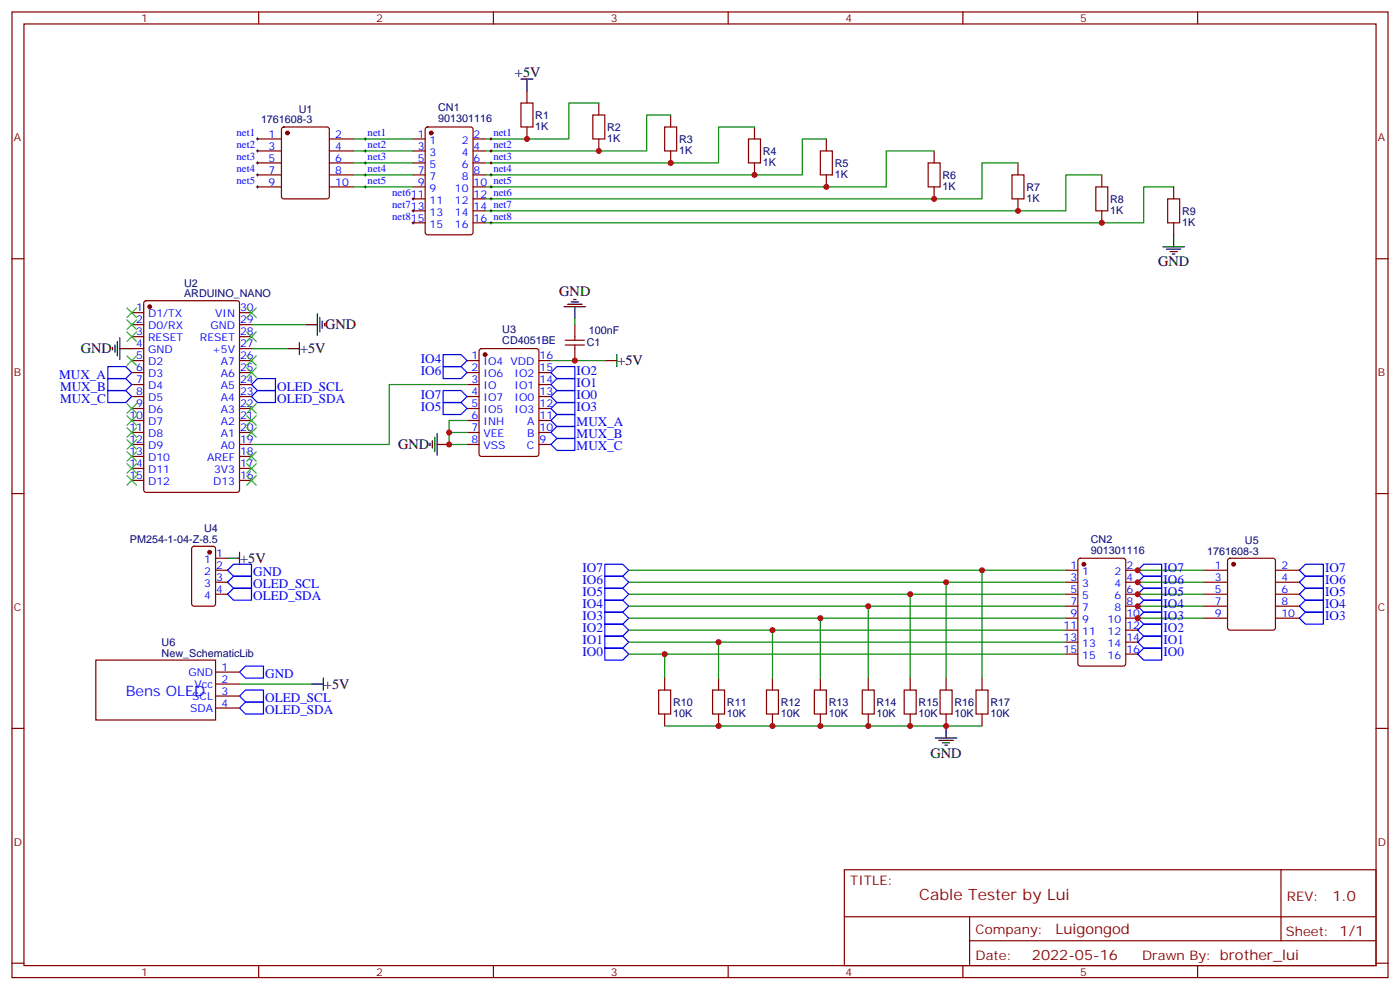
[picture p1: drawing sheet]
<svg xmlns="http://www.w3.org/2000/svg" width="412mm" height="292mm" viewBox="0 0 412 292" stroke-linecap="round" stroke-linejoin="round" font-family="sans-serif">
<g fill="none" stroke="#870000" stroke-width=".35">
<path d="M3.5 3.5h405.4v284.4h-405.4zM7.1 7.1h398.2v277.2h-398.2zM76.2 3.5v3.6M145.3 3.5v3.6M214.5 3.5v3.6M283.6 3.5v3.6M352.8 3.5v3.6M83.1 37.6l.5-.2h12.7l.7 .4v20.1l-.4 .6-13 .1-.6-.5-.1-20zM125.5 37.6l.4-.2h12.7l.7 .4v30.6l-.4 .7h-13l-.6-.4-.1-30.6zM153.5 30.3h3.5v7.1h-3.5zM155.2 26.8v3.5M155.2 37.4v3.5"/>
<path d="M174.6 33.9h3.6v7h-3.6zM176.4 30.3v3.6M195.8 37.4h3.5v7h-3.5zM197.6 33.9v3.5M222.2 37.4v3.5M75.8 40.9h7.1M75.8 44.4h7.1M75.8 48h7.1M75.8 51.5h7.1M75.8 55h7.1M97 40.9h7.1M97 44.4h7.1"/>
<path d="M97 48h7.1M97 51.5h7.1M97 55h7.1M121.7 40.9h3.5M121.7 44.4h3.5M121.7 48h3.5M121.7 58.6h3.5M121.7 51.5h3.5M121.7 55h3.5M139.3 40.9h3.6M139.3 44.4h3.6M139.3 48h3.6"/>
<path d="M139.3 58.6h3.6M139.3 51.5h3.6M139.3 55h3.6M176.4 40.9v3.5M197.6 44.4v3.6M220.5 40.9h3.5v7.1h-3.5zM222.2 48v3.5M241.7 44.4h3.5v7.1h-3.5zM243.4 40.9v3.5M243.4 51.5v3.5M273.4 48h3.5v7h-3.5zM275.2 44.4v3.6"/>
<path d="M275.2 55v3.6M298.1 51.5h3.5v7.1h-3.5zM299.9 48v3.5M299.9 58.6v3.5M322.8 55h3.5v7.1h-3.5zM324.6 51.5v3.5M344 58.6h3.5v7h-3.5zM345.7 55v3.6M3.5 76.2h3.6M121.7 65.6h3.5M121.7 62.1h3.5M139.3 65.6h3.6"/>
<path d="M139.3 62.1h3.6M324.6 62.1v3.5M345.7 65.6v3.5M405.3 76.2h3.6M38.8 92.1h3.5M38.8 95.6h3.5M38.8 99.1h3.5M42.6 88.8l.4-.3h26.8l.7 .5 .1 55.3-.5 .6-27.1 .1-.6-.5-.1-55.2zM70.6 92.1h3.5M70.6 95.6h3.5M70.6 99.1h3.5M169.3 95.6v4.6"/>
<path d="M38.8 106.2h3.5M38.8 109.7h3.5M38.8 113.2h3.5M38.8 116.8h3.5M38.8 102.7h3.5M70.6 106.2h3.5M70.6 109.7h3.5M70.6 113.2h3.5M70.6 116.8h3.5M70.6 102.7h3.5M137.6 106.2h3.5M137.6 109.7h3.5"/>
<path d="M137.6 113.2h3.5M137.6 116.8h3.5M141.3 102.9l.5-.2h16.2l.7 .4v30.6l-.4 .7h-16.5l-.6-.5-.1-30.5zM158.7 106.2h3.6M158.7 109.7h3.6M158.7 113.2h3.6M158.7 116.8h3.6M166.5 101.6h5.7M166.5 100.2h5.7M169.3 101.6v4.6M38.8 120.3h3.5M38.8 123.8h3.5"/>
<path d="M38.8 127.4h3.5M38.8 130.9h3.5M38.8 134.4h3.5M38.8 137.9h3.5M70.6 120.3h3.5M70.6 123.8h3.5M70.6 127.4h3.5M70.6 130.9h3.5M70.6 134.4h3.5M70.6 137.9h3.5M137.6 120.3h3.5M137.6 123.8h3.5"/>
<path d="M137.6 127.4h3.5M137.6 130.9h3.5M158.7 120.3h3.6M158.7 123.8h3.6M158.7 127.4h3.6M158.7 130.9h3.6M3.5 145.3h3.6M38.8 141.5h3.5M70.6 141.5h3.5M405.3 145.3h3.6M56.7 161.1l.4-.2h5.7l.6 .4 .1 16.5-.5 .7h-5.9l-.6-.5-.1-16.4zM63.5 167.9h3.5"/>
<path d="M63.5 171.4h3.5M63.5 175h3.5M63.5 164.4h3.5M314 167.9h3.5M314 171.4h3.5M314 175h3.5M314 178.5h3.5M317.7 164.6l.5-.2h12.7l.7 .4v30.6l-.5 .7h-12.9l-.6-.4-.1-30.6zM331.6 167.9h3.5M331.6 171.4h3.5M331.6 175h3.5M331.6 178.5h3.5"/>
<path d="M354.5 167.9h7.1M354.5 171.4h7.1M354.5 175h7.1M354.5 178.5h7.1M361.8 164.6l.5-.2h12.7l.7 .4v20.1l-.5 .6-12.9 .1-.6-.5-.1-20zM375.7 167.9h7.1M375.7 171.4h7.1M375.7 175h7.1M375.7 178.5h7.1M28.2 194.4h35.3v17.6h-35.3zM63.5 197.9h7.1M195.8 199.7v3.5"/>
<path d="M211.7 199.7v3.5M227.5 199.7v3.5M241.7 199.7v3.5M255.8 199.7v3.5M268.1 199.7v3.5M278.7 199.7v3.5M289.3 199.7v3.5M314 192.6h3.5M314 189.1h3.5M314 185.6h3.5M314 182h3.5M331.6 192.6h3.5"/>
<path d="M331.6 189.1h3.5M331.6 185.6h3.5M331.6 182h3.5M354.5 182h7.1M375.7 182h7.1M3.5 214.5h3.6M63.5 201.4h7.1M63.5 205h7.1M63.5 208.5h7.1M194 203.2h3.6v7.1h-3.6zM195.8 210.3v3.5M209.9 203.2h3.5v7.1h-3.5z"/>
<path d="M211.7 210.3v3.5M225.8 203.2h3.5v7.1h-3.5zM227.5 210.3v3.5M239.9 203.2h3.5v7.1h-3.5zM241.7 210.3v3.5M254 203.2h3.5v7.1h-3.5zM255.8 210.3v3.5M266.3 203.2h3.6v7.1h-3.6zM268.1 210.3v3.5M276.9 203.2h3.6v7.1h-3.6zM278.7 210.3v3.5M287.5 203.2h3.5v7.1h-3.5z"/>
<path d="M289.3 210.3v3.5M405.3 214.5h3.6M248.7 256.1h156.6v28.2h-156.6zM377.3 256.1v20.9M248.7 270h156.5M285.6 277h119.6M285.6 270v14.1M3.5 283.6h3.6M76.2 284.3v3.6M145.3 284.3v3.6M214.5 284.3v3.6M283.6 284.3v3.6"/>
<path d="M352.8 284.3v3.6M405.3 283.6h3.6"/>
</g>
<g fill="#870000" stroke="#870000" stroke-width=".35">
<circle cx="127" cy="39.2" r=".53"/>
<circle cx="142.9" cy="104.4" r=".53"/>
<circle cx="44.1" cy="90.3" r=".53"/>
<circle cx="319.3" cy="166.2" r=".53"/>
<circle cx="84.7" cy="39.2" r=".53"/>
<circle cx="363.4" cy="166.2" r=".53"/>
<circle cx="61.7" cy="162.6" r=".53"/>
</g>
<g fill="none" stroke="#00f" stroke-width=".35">
<path d="M31.7 107.9h5.3l1.8 1.8-1.8 1.8h-5.3zM31.7 111.5h5.3l1.8 1.7-1.8 1.8h-5.3zM31.7 115h5.3l1.8 1.8-1.8 1.7h-5.3zM75.8 111.5h5.3v3.5h-5.3l-1.7-1.8zM75.8 115h5.3v3.5h-5.3l-1.7-1.7zM130.5 104.4h5.3l1.8 1.8-1.8 1.7h-5.3zM130.5 118.5h5.3l1.8 1.8-1.8 1.8h-5.3zM130.5 107.9h5.3l1.8 1.8-1.8 1.8h-5.3zM130.5 115h5.3l1.8 1.8-1.8 1.7h-5.3zM162.3 113.2l1.7-1.7h5.3v3.5h-5.3zM162.3 109.7l1.7-1.8h5.3v3.6h-5.3zM162.3 116.8l1.7-1.8h5.3v3.5h-5.3z"/>
<path d="M162.3 120.3l1.7-1.8h5.3v3.6h-5.3zM164 122.1h5.3v3.5h-5.3l-1.7-1.8zM164 125.6h5.3v3.5h-5.3l-1.7-1.7zM164 129.1h5.3v3.5h-5.3l-1.7-1.7zM68.8 173.2h5.3v3.5h-5.3l-1.8-1.7zM68.8 169.7h5.3v3.5h-5.3l-1.8-1.8zM68.8 166.2h5.3v3.5h-5.3l-1.8-1.8zM178.2 166.2h5.2l1.8 1.7-1.8 1.8h-5.2zM178.2 169.7h5.2l1.8 1.7-1.8 1.8h-5.2zM178.2 173.2h5.2l1.8 1.8-1.8 1.7h-5.2zM178.2 176.7h5.2l1.8 1.8-1.8 1.8h-5.2zM335.1 178.5l1.8-1.8h5.3v3.6h-5.3z"/>
<path d="M335.1 175l1.8-1.8h5.3v3.5h-5.3zM335.1 171.4l1.8-1.7h5.3v3.5h-5.3zM335.1 167.9l1.8-1.7h5.3v3.5h-5.3zM382.8 178.5l1.7-1.8h5.3v3.6h-5.3zM382.8 175l1.7-1.8h5.3v3.5h-5.3zM382.8 167.9l1.7-1.7h5.3v3.5h-5.3zM384.5 169.7h5.3v3.5h-5.3l-1.7-1.8zM72.3 196.1h5.3v3.6h-5.3l-1.7-1.8zM178.2 190.9h5.2l1.8 1.7-1.8 1.8h-5.2zM178.2 180.3h5.2l1.8 1.7-1.8 1.8h-5.2zM178.2 183.8h5.2l1.8 1.8-1.8 1.7h-5.2zM178.2 187.3h5.2l1.8 1.8-1.8 1.8h-5.2z"/>
<path d="M335.1 189.1l1.8-1.8h5.3v3.6h-5.3zM335.1 185.6l1.8-1.8h5.3v3.5h-5.3zM335.1 182l1.8-1.7h5.3v3.5h-5.3zM335.1 192.6l1.8-1.7h5.3v3.5h-5.3zM384.5 180.3h5.3v3.5h-5.3l-1.7-1.8zM72.3 203.2h5.3v3.5h-5.3l-1.7-1.7zM72.3 206.7h5.3v3.6h-5.3l-1.7-1.8z"/>
</g>
<g fill="none" stroke="#000" stroke-width=".35">
<path d="M153.5 23.3h3.5M155.2 23.3v3.5M342.5 72.7h6.4M343.6 73.4h4.2M344.7 74.1h2.1M345.4 74.8h.7M345.7 69.1v3.6M35.3 99.5v6.3M90 95.6h3.5M93.5 92.4v6.4M94.2 93.5v4.2M94.9 94.5v2.2"/>
<path d="M95.6 95.2v.8M166.2 90.3h6.3M167.2 89.6h4.2M168.3 88.9h2.1M169 88.2h.7M169.3 90.3v3.5M33.2 102.3v.7M33.9 101.6v2.1M34.6 100.5v4.3M35.3 102.7h3.5M84.7 102.7h3.5M88.2 100.9v3.5"/>
<path d="M178.2 106.2h3.5M181.7 104.4v3.5M126.6 130.5v.7M127.4 129.8v2.1M128.1 128.8v4.2M128.8 130.9h3.5M128.8 127.7v6.4M67 164.4h3.6M70.6 162.6v3.6M95.2 199.7v3.5M91.7 201.4h3.5M275.5 217.3h6.4"/>
<path d="M276.6 218h4.2M277.6 218.7h2.2M278.3 219.4h.7M278.7 213.8v3.5"/>
</g>
<g fill="none" stroke="#008700" stroke-width=".35">
<path d="M176.4 30.3h-8.8v10.6h-24.7M197.6 33.9h-7.1v10.5h-47.6M222.2 37.4h-10.5v10.6h-68.8M104.1 48h17.6M104.1 51.5h17.6M104.1 55h17.6M104.1 40.9h17.6M104.1 44.4h17.6M243.4 40.9h-7v10.6h-93.5M275.2 44.4h-14.1v10.6h-118.2M299.9 48h-10.6v10.6h-146.4M324.6 51.5h-10.6v10.6h-171.1"/>
<path d="M345.7 55h-8.8v10.6h-194M74.1 95.6h15.9M169.3 93.8v1.8M74.1 102.7h10.6M137.6 113.2h-22.9v17.7h-40.6M162.3 106.2h15.9M137.6 127.4h-5.3v3.5h5.3M137.6 123.8h-5.3v3.6M185.2 167.9h128.8M185.2 171.4h128.8M185.2 175h128.8M185.2 178.5h128.8"/>
<path d="M255.8 178.5v21.2M268.1 175v24.7M278.7 171.4v28.3M289.3 167.9v31.8M335.1 167.9h19.4M335.1 171.4h19.4M335.1 175h19.4M335.1 178.5h19.4M185.2 182h128.8M185.2 185.6h128.8M185.2 189.1h128.8M185.2 192.6h128.8"/>
<path d="M195.8 192.6v7.1M211.7 189.1v10.6M227.5 185.6v14.1M241.7 182v17.7M335.1 182h19.4M70.6 201.4h21.1M195.8 213.8h93.5"/>
</g>
<g fill="none" stroke="#000" stroke-width=".29">
<path d="M75.5 40.9h.7M75.5 44.4h.7M75.5 48h.7M75.5 51.5h.7M75.5 55h.7M75.8 40.6v.7M75.8 44.1v.7M75.8 47.6v.7M75.8 51.2v.7M75.8 54.7v.7M107.2 40.9h.7M107.2 44.4h.7"/>
<path d="M107.2 48h.7M107.2 51.5h.7M107.2 55h.7M107.6 40.6v.7M107.6 44.1v.7M107.6 47.6v.7M107.6 51.2v.7M107.6 54.7v.7M121.4 58.6h.7M121.7 58.2v.7M144.3 40.9h.7M144.3 44.4h.7"/>
<path d="M144.3 48h.7M144.3 51.5h.7M144.3 55h.7M144.3 58.6h.7M144.6 40.6v.7M144.6 44.1v.7M144.6 47.6v.7M144.6 51.2v.7M144.6 54.7v.7M144.6 58.2v.7M121.4 62.1h.7M121.4 65.6h.7"/>
<path d="M121.7 61.7v.7M121.7 65.3v.7M144.3 62.1h.7M144.3 65.6h.7M144.6 61.7v.7M144.6 65.3v.7"/>
</g>
<g fill="none" stroke="#3c3" stroke-width=".35">
<path d="M37.4 97.7l2.8 2.8M37.4 94.2l2.8 2.8M37.4 90.7l2.8 2.8M40.2 97.7l-2.8 2.8M40.2 94.2l-2.8 2.8M40.2 90.7l-2.8 2.8M72.7 97.7l2.8 2.8M72.7 90.7l2.8 2.8M75.5 97.7l-2.8 2.8M75.5 90.7l-2.8 2.8M37.4 118.9l2.8 2.8M37.4 104.8l2.8 2.8"/>
<path d="M40.2 118.9l-2.8 2.8M40.2 104.8l-2.8 2.8M72.7 104.8l2.8 2.8M72.7 108.3l2.8 2.8M72.7 118.9l2.8 2.8M75.5 104.8l-2.8 2.8M75.5 108.3l-2.8 2.8M75.5 118.9l-2.8 2.8M37.4 136.5l2.8 2.8M37.4 133l2.8 2.8M37.4 129.5l2.8 2.8M37.4 125.9l2.8 2.9"/>
<path d="M37.4 122.4l2.8 2.8M40.2 136.5l-2.8 2.8M40.2 133l-2.8 2.8M40.2 129.5l-2.8 2.8M40.2 125.9l-2.8 2.9M40.2 122.4l-2.8 2.8M72.7 122.4l2.8 2.8M72.7 125.9l2.8 2.9M72.7 133l2.8 2.8M72.7 136.5l2.8 2.8M75.5 122.4l-2.8 2.8M75.5 125.9l-2.8 2.9"/>
<path d="M75.5 133l-2.8 2.8M75.5 136.5l-2.8 2.8M37.4 140.1l2.8 2.8M40.2 140.1l-2.8 2.8M72.7 140.1l2.8 2.8M75.5 140.1l-2.8 2.8"/>
</g>
<g fill="#c00">
<circle cx="155.2" cy="40.9" r=".88"/>
<circle cx="176.4" cy="44.4" r=".88"/>
<circle cx="197.6" cy="48" r=".88"/>
<circle cx="222.3" cy="51.5" r=".88"/>
<circle cx="243.4" cy="55" r=".88"/>
<circle cx="275.2" cy="58.6" r=".88"/>
<circle cx="299.9" cy="62.1" r=".88"/>
<circle cx="324.6" cy="65.6" r=".88"/>
<circle cx="132.3" cy="130.9" r=".88"/>
<circle cx="132.3" cy="127.4" r=".88"/>
<circle cx="211.7" cy="213.8" r=".88"/>
<circle cx="227.5" cy="213.8" r=".88"/>
<circle cx="241.7" cy="213.8" r=".88"/>
<circle cx="255.8" cy="213.8" r=".88"/>
<circle cx="268.1" cy="213.8" r=".88"/>
<circle cx="278.7" cy="213.8" r=".88"/>
<circle cx="195.8" cy="192.6" r=".88"/>
<circle cx="211.7" cy="189.1" r=".88"/>
<circle cx="227.5" cy="185.6" r=".88"/>
<circle cx="241.7" cy="182" r=".88"/>
<circle cx="255.8" cy="178.5" r=".88"/>
<circle cx="268.1" cy="175" r=".88"/>
<circle cx="278.7" cy="171.4" r=".88"/>
<circle cx="289.3" cy="167.9" r=".88"/>
<circle cx="335.1" cy="178.5" r=".88"/>
<circle cx="335.1" cy="175" r=".88"/>
<circle cx="335.1" cy="171.4" r=".88"/>
<circle cx="335.1" cy="167.9" r=".88"/>
<circle cx="335.1" cy="182" r=".88"/>
<circle cx="169.3" cy="106.2" r=".88"/>
</g>
<text font-size="4.6" fill="#800" x="270.8" y="265.1">Cable Tester by Lui</text>
<g font-size="4.2">
<text x="151.7" y="22.6">+5V</text>
<text x="341.1" y="78.3">GND</text>
<text x="164.7" y="87.1">GND</text>
<text x="95.8" y="97">GND</text>
<text x="23.8" y="104">GND</text>
<text x="88.4" y="104">+5V</text>
<text x="181.9" y="107.6">+5V</text>
<text x="117.3" y="132.3">GND</text>
<text x="70.7" y="165.8">+5V</text>
<text x="95.4" y="202.8">+5V</text>
<text x="274.1" y="223.3">GND</text>
</g>
<text font-size="4.2" fill="#00f" x="37" y="205">Bens OLED</text>
<g font-size="4.2" fill="#800">
<text x="392.5" y="265.4">1.0</text>
<text x="310.9" y="274.9">Luigongod</text>
<text x="304" y="282.7">2022-05-16</text>
</g>
<g font-size="3.9" fill="#00f">
<text x="124" y="106.8">IO4</text>
<text x="17.4" y="111.5">MUX_A</text>
<text x="124" y="110.4">IO6</text>
<text x="169.9" y="113.9">IO1</text>
<text x="169.9" y="110.4">IO2</text>
<text x="17.7" y="115">MUX_B</text>
<text x="17.7" y="118.5">MUX_C</text>
<text x="81.7" y="115">OLED_SCL</text>
<text x="81.7" y="118.5">OLED_SDA</text>
<text x="124" y="117.4">IO7</text>
<text x="169.9" y="117.4">IO0</text>
<text x="124" y="120.9">IO5</text>
<text x="169.9" y="125.6">MUX_A</text>
<text x="169.9" y="120.9">IO3</text>
<text x="169.9" y="129.1">MUX_B</text>
<text x="169.9" y="132.6">MUX_C</text>
<text x="74.6" y="173.2">OLED_SCL</text>
<text x="74.6" y="169.7">GND</text>
<text x="171.6" y="168.6">IO7</text>
<text x="171.6" y="172.1">IO6</text>
<text x="342.7" y="172.1">IO6</text>
<text x="342.7" y="168.6">IO7</text>
<text x="390.3" y="172.1">IO6</text>
<text x="390.3" y="168.6">IO7</text>
<text x="74.6" y="176.7">OLED_SDA</text>
<text x="171.6" y="175.6">IO5</text>
<text x="171.6" y="179.2">IO4</text>
<text x="342.7" y="179.2">IO4</text>
<text x="342.7" y="175.6">IO5</text>
<text x="390.3" y="179.2">IO4</text>
<text x="390.3" y="175.6">IO5</text>
<text x="171.6" y="182.7">IO3</text>
<text x="342.7" y="182.7">IO3</text>
<text x="390.3" y="182.7">IO3</text>
<text x="171.6" y="186.2">IO2</text>
<text x="171.6" y="189.7">IO1</text>
<text x="342.7" y="189.7">IO1</text>
<text x="342.7" y="186.2">IO2</text>
<text x="171.6" y="193.3">IO0</text>
<text x="342.7" y="193.3">IO0</text>
<text x="78.1" y="199.7">GND</text>
<text x="78.1" y="206.7">OLED_SCL</text>
<text x="78.1" y="210.3">OLED_SDA</text>
</g>
<g font-size="3.9" fill="#800">
<text x="250.5" y="260.7">TITLE:</text>
<text x="379.1" y="265.4">REV:</text>
<text x="287.4" y="274.9">Company:</text>
<text x="378.7" y="275.5">Sheet: 1/1</text>
<text x="287.4" y="282.6">Date:</text>
<text x="336.4" y="282.7">Drawn By: brother_lui</text>
</g>
<g font-size="3.2" fill="#800">
<text x="41.6" y="6.5">1</text>
<text x="110.8" y="6.5">2</text>
<text x="179.9" y="6.5">3</text>
<text x="249.1" y="6.5">4</text>
<text x="318.2" y="6.5">5</text>
<text x="4.1" y="41.6">A</text>
<text x="405.9" y="41.6">A</text>
<text x="4.1" y="110.8">B</text>
<text x="405.9" y="110.8">B</text>
<text x="4.1" y="179.9">C</text>
<text x="405.9" y="179.9">C</text>
<text x="4.1" y="249.1">D</text>
<text x="405.9" y="249.1">D</text>
<text x="41.6" y="287.3">1</text>
<text x="110.8" y="287.3">2</text>
<text x="179.9" y="287.3">3</text>
<text x="249.1" y="287.3">4</text>
<text x="318.2" y="287.3">5</text>
</g>
<g font-size="3.2" fill="#000080">
<text x="88" y="33.2">U1</text>
<text x="129.1" y="32.8">CN1</text>
<text x="157.7" y="35">R1</text>
<text x="76.9" y="36.3">1761608-3</text>
<text x="129.1" y="36">901301116</text>
<text x="157.7" y="38.2">1K</text>
<text x="178.9" y="41.8">1K</text>
<text x="178.9" y="38.5">R2</text>
<text x="200" y="45.3">1K</text>
<text x="200" y="42.1">R3</text>
<text x="224.7" y="45.6">R4</text>
<text x="224.7" y="48.8">1K</text>
<text x="245.9" y="52.3">1K</text>
<text x="245.9" y="49.1">R5</text>
<text x="277.6" y="52.6">R6</text>
<text x="277.6" y="55.9">1K</text>
<text x="302.3" y="59.4">1K</text>
<text x="302.3" y="56.2">R7</text>
<text x="327" y="59.7">R8</text>
<text x="327" y="62.9">1K</text>
<text x="348.2" y="63.2">R9</text>
<text x="348.2" y="66.4">1K</text>
<text x="54.2" y="87.5">ARDUINO_NANO</text>
<text x="54.2" y="84.5">U2</text>
<text x="148" y="101.3">CD4051BE</text>
<text x="148" y="98.1">U3</text>
<text x="172.9" y="102">C1</text>
<text x="173.5" y="98.5">100nF</text>
<text x="38.3" y="159.8">PM254-1-04-Z-8.5</text>
<text x="60.1" y="156.6">U4</text>
<text x="321.3" y="159.8">CN2</text>
<text x="366.7" y="160.2">U5</text>
<text x="321.3" y="163">901301116</text>
<text x="355.6" y="163.3">1761608-3</text>
<text x="47.6" y="190.1">U6</text>
<text x="47.6" y="193.3">New_SchematicLib</text>
<text x="198.3" y="207.9">R10</text>
<text x="214.1" y="207.9">R11</text>
<text x="230" y="207.9">R12</text>
<text x="244.1" y="207.9">R13</text>
<text x="258.2" y="207.9">R14</text>
<text x="270.6" y="207.9">R15</text>
<text x="281.2" y="207.9">R16</text>
<text x="291.7" y="207.9">R17</text>
<text x="198.3" y="211.1">10K</text>
<text x="214.1" y="211.1">10K</text>
<text x="230" y="211.1">10K</text>
<text x="244.1" y="211.1">10K</text>
<text x="258.2" y="211.1">10K</text>
<text x="270.6" y="211.1">10K</text>
<text x="281.2" y="211.1">10K</text>
<text x="291.7" y="211.1">10K</text>
</g>
<g font-size="3.2" fill="#00f">
<text x="69.7" y="40">net1</text>
<text x="79.1" y="40.6">1</text>
<text x="98.8" y="40.6">2</text>
<text x="108.3" y="40">net1</text>
<text x="123" y="40.6">1</text>
<text x="139.5" y="40.6">2</text>
<text x="145.3" y="40">net1</text>
<text x="69.7" y="43.6">net2</text>
<text x="69.7" y="47.1">net3</text>
<text x="79.1" y="44.1">3</text>
<text x="79.1" y="47.6">5</text>
<text x="98.8" y="44.1">4</text>
<text x="98.8" y="47.6">6</text>
<text x="108.3" y="43.6">net2</text>
<text x="108.3" y="47.1">net3</text>
<text x="123" y="44.1">3</text>
<text x="123" y="47.6">5</text>
<text x="126.5" y="42.3">1</text>
<text x="126.5" y="45.9">3</text>
<text x="136" y="45.9">4</text>
<text x="136" y="42.3">2</text>
<text x="139.5" y="47.6">6</text>
<text x="139.5" y="44.1">4</text>
<text x="145.3" y="43.6">net2</text>
<text x="145.3" y="47.1">net3</text>
<text x="69.7" y="50.6">net4</text>
<text x="79.1" y="51.2">7</text>
<text x="98.8" y="51.2">8</text>
<text x="108.3" y="50.6">net4</text>
<text x="123" y="51.2">7</text>
<text x="126.5" y="49.4">5</text>
<text x="126.5" y="52.9">7</text>
<text x="136" y="52.9">8</text>
<text x="136" y="49.4">6</text>
<text x="139.5" y="51.2">8</text>
<text x="145.3" y="50.6">net4</text>
<text x="69.7" y="54.2">net5</text>
<text x="79.1" y="54.7">9</text>
<text x="98.8" y="54.7">10</text>
<text x="108.3" y="54.2">net5</text>
<text x="115.5" y="57.7">net611</text>
<text x="123" y="54.7">9</text>
<text x="126.5" y="56.4">9</text>
<text x="126.5" y="60">11</text>
<text x="134" y="60">12</text>
<text x="134" y="56.4">10</text>
<text x="139.5" y="58.2">12 net6</text>
<text x="139.5" y="54.7">10 net5</text>
<text x="115.5" y="64.7">net815</text>
<text x="115.5" y="61.2">net713</text>
<text x="126.5" y="63.5">13</text>
<text x="134" y="63.5">14</text>
<text x="139.5" y="65.3">16 net8</text>
<text x="139.5" y="61.7">14 net7</text>
<text x="126.5" y="67">15</text>
<text x="134" y="67">16</text>
<text x="40.1" y="91.7">1</text>
<text x="40.1" y="95.2">2</text>
<text x="43.6" y="93.5">D1/TX</text>
<text x="63.4" y="93.5">VIN</text>
<text x="70.7" y="95.2">29</text>
<text x="70.7" y="91.7">30</text>
<text x="40.1" y="98.8">3</text>
<text x="43.6" y="97">D0/RX</text>
<text x="43.6" y="100.5">RESET</text>
<text x="58.9" y="100.5">RESET</text>
<text x="62" y="97">GND</text>
<text x="70.7" y="98.8">28</text>
<text x="40.1" y="102.3">4</text>
<text x="40.1" y="105.8">5</text>
<text x="43.6" y="104.1">GND</text>
<text x="43.6" y="107.6">D2</text>
<text x="62.5" y="104.1">+5V</text>
<text x="65.1" y="107.6">A7</text>
<text x="70.7" y="105.8">26</text>
<text x="70.7" y="102.3">27</text>
<text x="138.9" y="105.8">1</text>
<text x="142.4" y="107.6">IO4 VDD</text>
<text x="158.9" y="105.8">16</text>
<text x="40.1" y="109.4">6</text>
<text x="40.1" y="112.9">7</text>
<text x="43.6" y="111.1">D3</text>
<text x="65.1" y="111.1">A6</text>
<text x="70.7" y="112.9">24</text>
<text x="70.7" y="109.4">25</text>
<text x="138.9" y="109.4">2</text>
<text x="138.9" y="112.9">3</text>
<text x="142.4" y="111.1">IO6</text>
<text x="151.6" y="111.1">IO2</text>
<text x="158.9" y="112.9">14</text>
<text x="158.9" y="109.4">15</text>
<text x="40.1" y="116.4">8</text>
<text x="40.1" y="119.9">9</text>
<text x="43.6" y="114.7">D4</text>
<text x="43.6" y="118.2">D5</text>
<text x="65.1" y="118.2">A4</text>
<text x="65.1" y="114.7">A5</text>
<text x="70.7" y="119.9">22</text>
<text x="70.7" y="116.4">23</text>
<text x="138.9" y="116.4">4</text>
<text x="138.9" y="119.9">5</text>
<text x="142.4" y="114.7">IO</text>
<text x="142.4" y="118.2">IO7</text>
<text x="151.6" y="118.2">IO0</text>
<text x="151.6" y="114.7">IO1</text>
<text x="158.9" y="119.9">12</text>
<text x="158.9" y="116.4">13</text>
<text x="38.1" y="123.5">10</text>
<text x="43.6" y="121.7">D6</text>
<text x="43.6" y="125.2">D7</text>
<text x="65.1" y="125.2">A2</text>
<text x="65.1" y="121.7">A3</text>
<text x="70.7" y="123.5">21</text>
<text x="138.9" y="123.5">6</text>
<text x="142.4" y="121.7">IO5</text>
<text x="142.4" y="125.2">INH</text>
<text x="151.6" y="121.7">IO3</text>
<text x="155.3" y="125.2">A</text>
<text x="158.9" y="123.5">11</text>
<text x="38.1" y="127">11</text>
<text x="38.1" y="130.5">12</text>
<text x="43.6" y="128.8">D8</text>
<text x="65.1" y="128.8">A1</text>
<text x="70.7" y="130.5">19</text>
<text x="70.7" y="127">20</text>
<text x="138.9" y="127">7</text>
<text x="138.9" y="130.5">8</text>
<text x="142.4" y="128.8">VEE</text>
<text x="155.3" y="128.8">B</text>
<text x="158.9" y="130.5">9</text>
<text x="158.9" y="127">10</text>
<text x="38.1" y="134.1">13</text>
<text x="38.1" y="137.6">14</text>
<text x="43.6" y="132.3">D9</text>
<text x="43.6" y="135.8">D10</text>
<text x="61" y="135.8">AREF</text>
<text x="65.1" y="132.3">A0</text>
<text x="70.7" y="137.6">17</text>
<text x="70.7" y="134.1">18</text>
<text x="142.4" y="132.3">VSS</text>
<text x="155.2" y="132.3">C</text>
<text x="38.1" y="141.1">15</text>
<text x="43.6" y="139.3">D11</text>
<text x="43.6" y="142.9">D12</text>
<text x="62.8" y="142.9">D13</text>
<text x="63" y="139.3">3V3</text>
<text x="70.7" y="141.1">16</text>
<text x="60.2" y="165.8">1</text>
<text x="63.7" y="164">1</text>
<text x="63.7" y="167.6">2</text>
<text x="315.3" y="167.6">1</text>
<text x="331.8" y="167.6">2</text>
<text x="357.8" y="167.6">1</text>
<text x="377.5" y="167.6">2</text>
<text x="60.2" y="169.3">2</text>
<text x="60.2" y="172.9">3</text>
<text x="63.7" y="171.1">3</text>
<text x="315.3" y="171.1">3</text>
<text x="318.8" y="169.3">1</text>
<text x="318.8" y="172.9">3</text>
<text x="328.3" y="172.9">4</text>
<text x="328.3" y="169.3">2</text>
<text x="331.8" y="171.1">4</text>
<text x="357.8" y="171.1">3</text>
<text x="377.5" y="171.1">4</text>
<text x="60.2" y="176.4">4</text>
<text x="63.7" y="174.6">4</text>
<text x="315.3" y="174.6">5</text>
<text x="315.3" y="178.2">7</text>
<text x="318.8" y="176.4">5</text>
<text x="318.8" y="179.9">7</text>
<text x="328.3" y="179.9">8</text>
<text x="328.3" y="176.4">6</text>
<text x="331.8" y="178.2">8</text>
<text x="331.8" y="174.6">6</text>
<text x="357.8" y="174.6">5</text>
<text x="357.8" y="178.2">7</text>
<text x="377.5" y="174.6">6</text>
<text x="377.5" y="178.2">8</text>
<text x="313.3" y="185.2">11</text>
<text x="315.3" y="181.7">9</text>
<text x="318.8" y="183.4">9</text>
<text x="326.3" y="183.4">10</text>
<text x="331.8" y="185.2">12</text>
<text x="331.8" y="181.7">10</text>
<text x="357.8" y="181.7">9</text>
<text x="377.5" y="181.7">10</text>
<text x="313.3" y="188.7">13</text>
<text x="318.8" y="187">11</text>
<text x="318.8" y="190.5">13</text>
<text x="326.3" y="190.5">14</text>
<text x="326.3" y="187">12</text>
<text x="331.8" y="188.7">14</text>
<text x="65.3" y="197.6">1</text>
<text x="313.3" y="192.3">15</text>
<text x="318.8" y="194">15</text>
<text x="326.3" y="194">16</text>
<text x="331.8" y="192.3">16</text>
<text x="55.5" y="199">GND</text>
<text x="57.3" y="202.5">Vcc</text>
<text x="65.3" y="201.1">2</text>
<text x="56" y="209.6">SDA</text>
<text x="56.6" y="206">SCL</text>
<text x="65.3" y="204.6">3</text>
<text x="65.3" y="208.1">4</text>
</g>
</svg>
